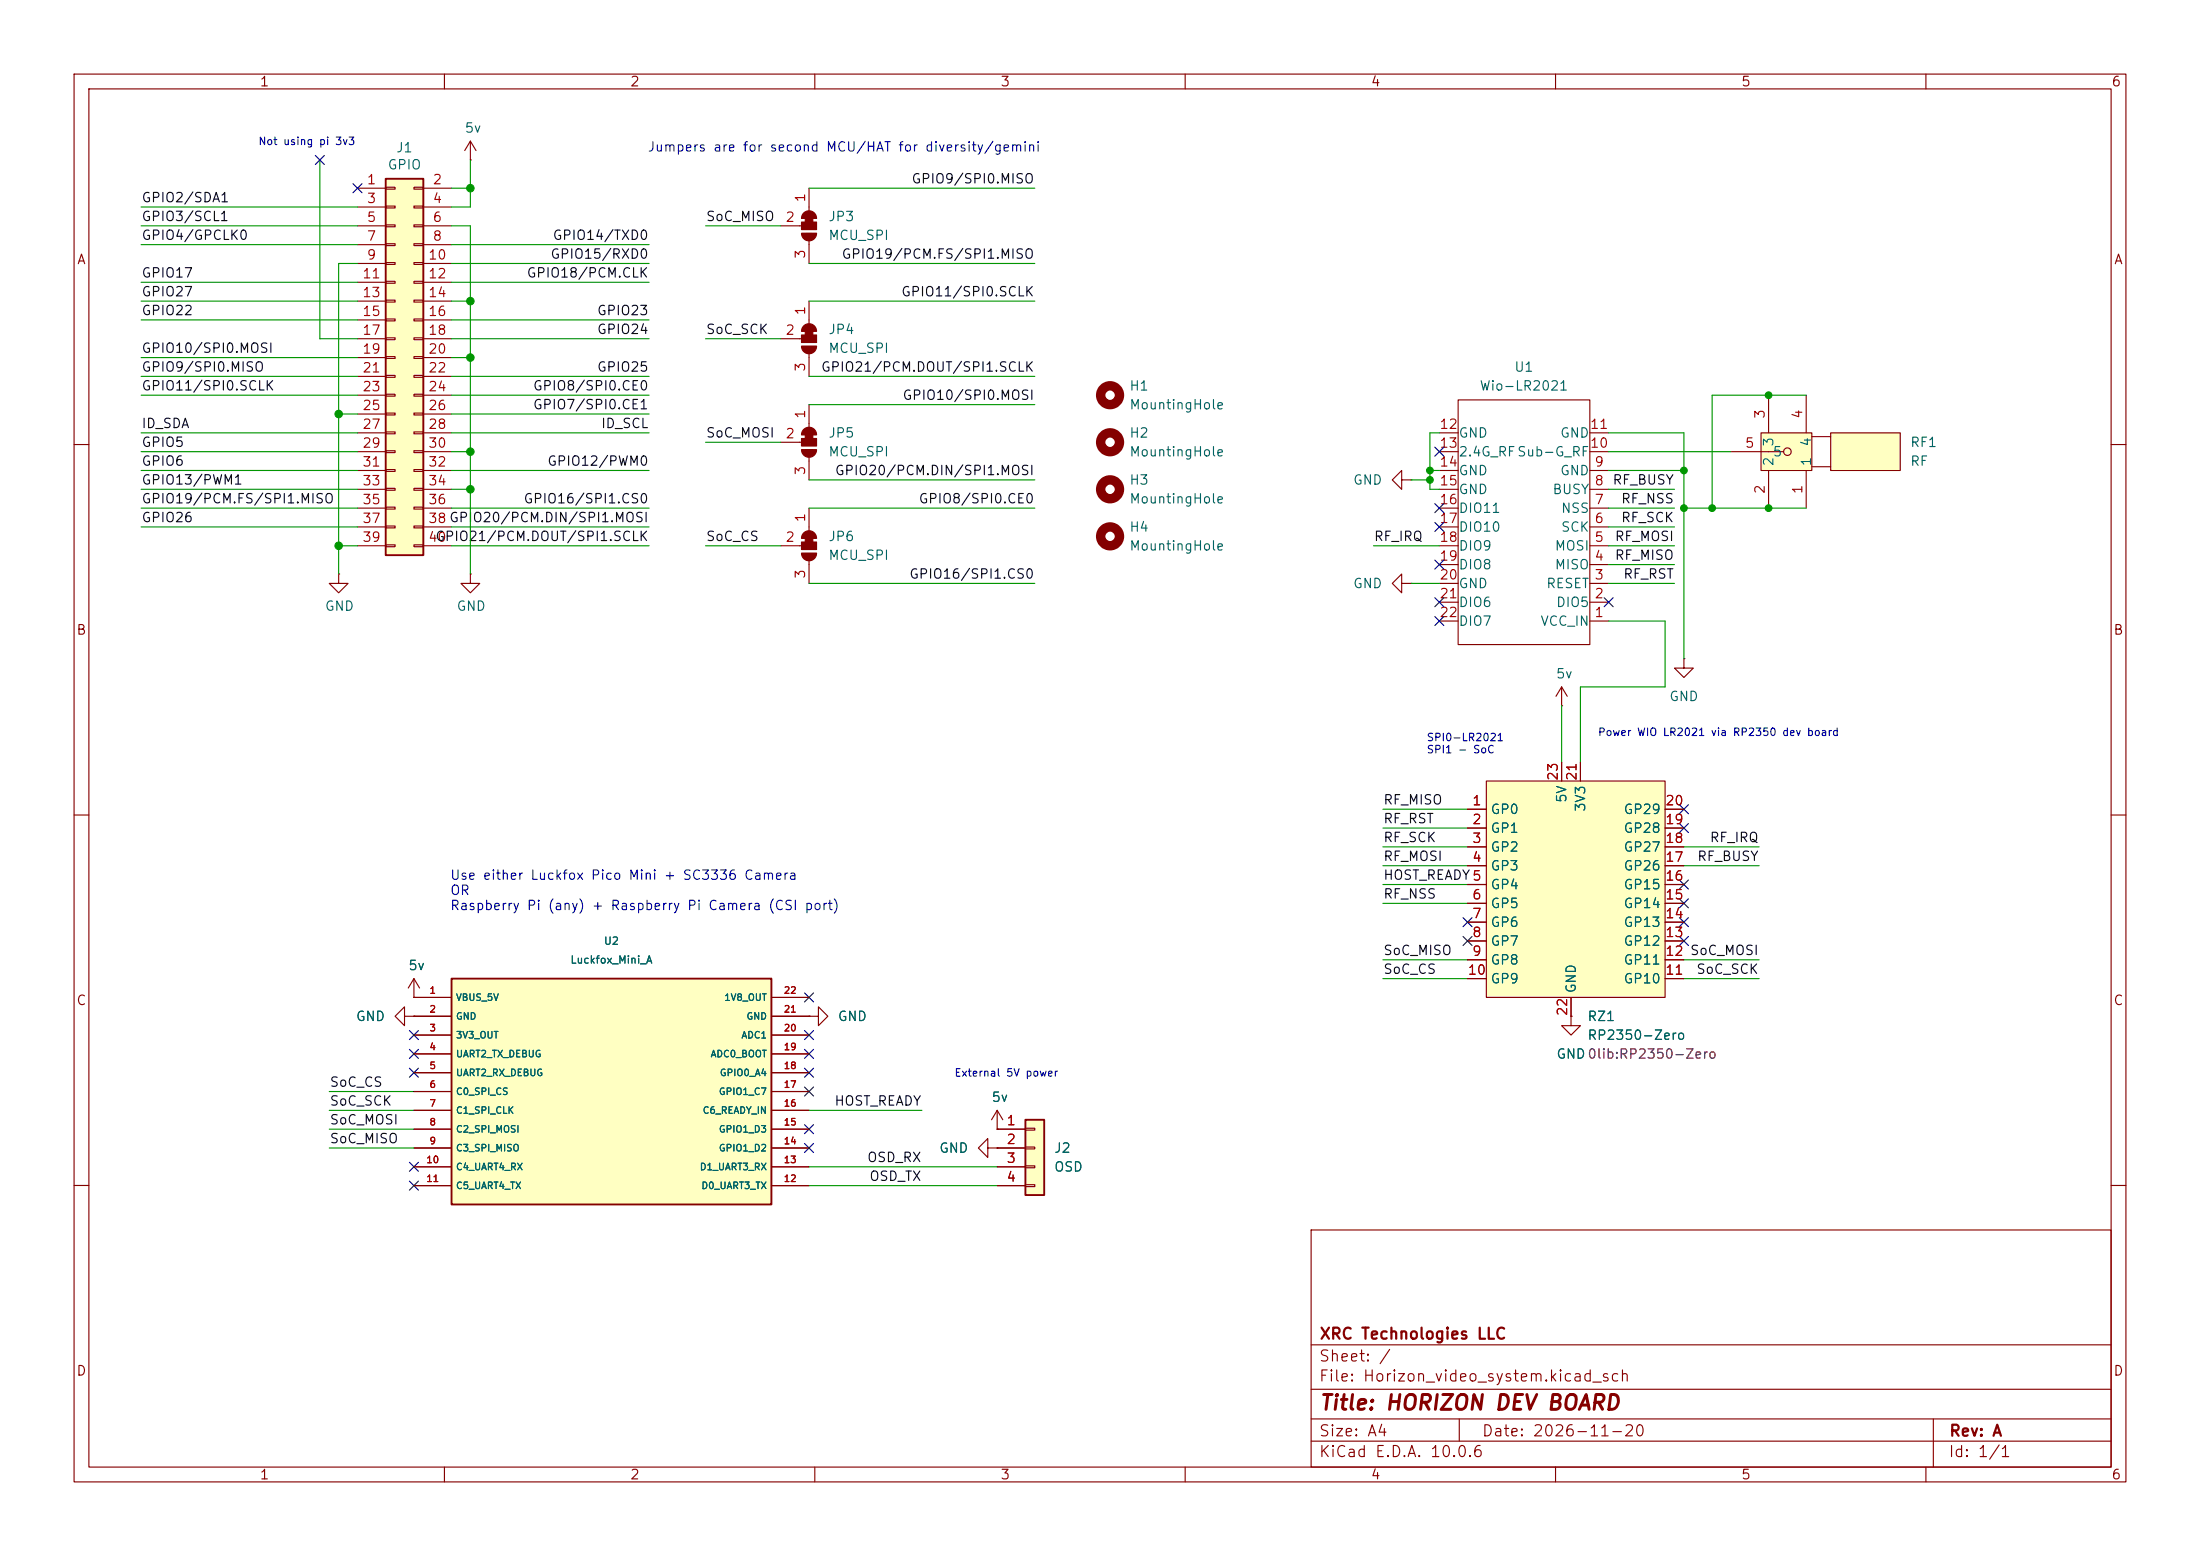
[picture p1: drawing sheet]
<svg xmlns="http://www.w3.org/2000/svg" width="297mm" height="210mm" viewBox="0 0 297 210" stroke-linecap="round" stroke-linejoin="round" font-family="sans-serif">
<g fill="none" stroke="#840000" stroke-width=".15">
<path d="M10 10h277v190h-277zM12 12h273v186h-273zM60 10v2M110 10v2M160 10v2M210 10v2M260 10v2M10 60h2M189.2 64.8v-1.3l-1.2 1.3 1.2 1.2v-1.2h1.3M189.2 78.7v-1.2l-1.2 1.2 1.2 1.3v-1.3h1.3M190.5 64.8h.1M190.5 78.7h.1"/>
<path d="M285 60h2M227.3 88.9v1.3h1.3l-1.3 1.2-1.2-1.2h1.2M227.3 88.9h.1M10 110h2M285 110h2M10 160h2M177 166h108v32h-108zM285 160h2M60 198v2M110 198v2M160 198v2M177 194.5h108"/>
<path d="M177 191.5h108M177 187.5h108M177 181.5h108M197 191.5v3M210 198v2M260 198v2M261 191.5v6.5"/>
</g>
<g fill="none" stroke="#840000" stroke-width="1.3">
<circle cx="149.9" cy="53.3" r="1.27"/>
<circle cx="149.9" cy="59.7" r="1.27"/>
<circle cx="149.9" cy="66" r="1.27"/>
</g>
<path d="M61 132.1h43.1v30.5h-43.1z" fill="#ffffc2"/>
<path d="M61 132.1h43.1v30.5h-43.1z" fill="none" stroke="#840000" stroke-width=".25"/>
<g fill="none" stroke="#840000" stroke-width=".15">
<path d="M105.4 30.5h2.8M108.2 29.5h2M108.2 31.5h2M109.2 25.4v3M109.2 32.5v3.1M105.4 59.7h2.8M105.4 45.7h2.8M108.2 58.7h2M108.2 44.7h2M108.2 46.7h2M109.2 40.6v3.1M109.2 47.8v3"/>
<path d="M109.2 54.6v3.1M194.3 58.4h2.5M196.8 54h17.8v33h-17.8zM214.6 58.4h2.6M45.7 77.5v1.2h1.3l-1.3 1.3-1.3-1.3h1.3M45.7 77.5h.1M108.2 60.7h2M109.2 61.7v3.1M194.3 78.7h2.5M194.3 76.2h2.5M194.3 73.7h2.5M194.3 71.1h2.5"/>
<path d="M194.3 68.6h2.5M194.3 66h2.5M194.3 63.5h2.5M194.3 61h2.5M214.6 78.7h2.6M214.6 76.2h2.6M214.6 73.7h2.6M214.6 71.1h2.6M214.6 68.6h2.6M214.6 66h2.6M214.6 63.5h2.6M214.6 61h2.6"/>
<path d="M194.3 83.8h2.5M194.3 81.3h2.5M210.8 95.3h.1M210.8 92.7l-.7 1.3M210.8 92.7l.8 1.3M210.8 92.7v2.6M214.6 83.8h2.6M214.6 81.3h2.6M55.9 134.6h.1M55.9 134.6h5.1M55.9 137.2h5.1M55.9 139.7h5.1"/>
<path d="M55.9 132.1l-.8 1.3M55.9 132.1l.7 1.3M55.9 132.1v2.5M104.1 134.6h5.1M104.1 137.2h5.1M104.1 139.7h5.1M55.9 142.2h5.1M55.9 144.8h5.1M55.9 147.3h5.1M55.9 149.9h5.1M55.9 152.4h5.1M55.9 154.9h5.1"/>
<path d="M55.9 157.5h5.1M104.1 142.2h5.1M104.1 144.8h5.1M104.1 147.3h5.1M104.1 149.9h5.1M104.1 152.4h5.1M104.1 154.9h5.1M104.1 157.5h5.1M55.9 160h5.1M104.1 160h5.1"/>
</g>
<g fill="#840000" stroke="#840000" stroke-width=".15">
<path d="M108.7 58.7h1v.5h-1z"/>
<path d="M108.5 58a1.02 1.02 0 0 1 1.1-.3 1.02 1.02 0 0 1 .6 1h-2l.1-.4z"/>
<path d="M108.2 59.2h2v1h-2z"/>
<path d="M108.2 60.7h2a1.02 1.02 0 0 1-1 1 1.02 1.02 0 0 1-1-1z"/>
<path d="M108.7 44.7h1v.5h-1z"/>
<path d="M108.5 44a1.02 1.02 0 0 1 1.1-.2 1.02 1.02 0 0 1 .6 .9h-2l.1-.4z"/>
<path d="M108.2 45.2h2v1h-2z"/>
<path d="M108.2 46.7h2a1.02 1.02 0 0 1-1 1 1.02 1.02 0 0 1-1-1z"/>
<path d="M108.7 29.5h1v.5h-1z"/>
<path d="M108.5 28.8a1.02 1.02 0 0 1 1.1-.3 1.02 1.02 0 0 1 .6 1h-2l.1-.5z"/>
<path d="M108.2 30h2v1h-2z"/>
<path d="M108.2 31.5h2a1.02 1.02 0 0 1-1 1 1.02 1.02 0 0 1-1-1z"/>
</g>
<path d="M138.4 151.1h2.6v10.2h-2.6z" fill="#ffffc2"/>
<path d="M138.4 151.1h2.6v10.2h-2.6z" fill="none" stroke="#840000" stroke-width=".25"/>
<g fill="none" stroke="#840000" stroke-width=".15">
<path d="M63.5 77.5v1.2h1.3l-1.3 1.3-1.3-1.3h1.3M63.5 77.5h.1M105.4 73.7h2.8M108.2 72.6h2M108.2 74.7h2M109.2 68.6v3M109.2 75.7v3M54.6 137.2v-1.3l-1.3 1.3 1.3 1.2v-1.2h1.3M55.9 137.2h.1M133.3 154.9v-1.2l-1.2 1.2 1.2 1.3v-1.3h1.3M134.6 152.4h.1M134.6 154.9h.1"/>
<path d="M134.6 152.4h3.8M134.6 154.9h3.8M134.6 157.5h3.8M134.6 149.9l-.7 1.2M134.6 149.9l.8 1.2M134.6 149.9v2.5M138.4 152.3h1.3v.2h-1.3zM138.4 154.8h1.3v.3h-1.3zM138.4 157.4h1.3v.2h-1.3zM138.4 159.9h1.3v.2h-1.3zM134.6 160h3.8"/>
</g>
<g fill="#840000" stroke="#840000" stroke-width=".15">
<path d="M108.7 72.6h1v.6h-1z"/>
<path d="M108.5 71.9a1.02 1.02 0 0 1 1.1-.2 1.02 1.02 0 0 1 .6 .9h-2l.1-.4z"/>
<path d="M108.2 73.2h2v1h-2z"/>
<path d="M108.2 74.7h2a1.02 1.02 0 0 1-1 1 1.02 1.02 0 0 1-1-1z"/>
</g>
<path d="M52.1 24.1h5v50.8h-5z" fill="#ffffc2"/>
<path d="M52.1 24.1h5v50.8h-5z" fill="none" stroke="#840000" stroke-width=".25"/>
<g fill="none" stroke="#840000" stroke-width=".15">
<path d="M48.3 25.4h3.8M48.3 27.9h3.8M48.3 30.5h3.8M48.3 33h3.8M48.3 35.6h3.8M48.3 38.1h3.8M52.1 25.3h1.2v.2h-1.2zM52.1 27.8h1.2v.3h-1.2zM52.1 30.4h1.2v.2h-1.2zM52.1 32.9h1.2v.2h-1.2zM52.1 35.4h1.2v.3h-1.2zM52.1 38h1.2v.2h-1.2z"/>
<path d="M55.9 25.3h1.2v.2h-1.2zM55.9 27.8h1.2v.3h-1.2zM55.9 30.4h1.2v.2h-1.2zM55.9 32.9h1.2v.2h-1.2zM55.9 35.4h1.2v.3h-1.2zM55.9 38h1.2v.2h-1.2zM57.1 25.4h3.9M57.1 27.9h3.9M57.1 30.5h3.9M57.1 33h3.9M57.1 35.6h3.9M57.1 38.1h3.9"/>
<path d="M48.3 40.6h3.8M48.3 43.2h3.8M48.3 45.7h3.8M48.3 48.3h3.8M48.3 50.8h3.8M48.3 53.3h3.8M48.3 55.9h3.8M48.3 58.4h3.8M52.1 40.5h1.2v.3h-1.2zM52.1 43.1h1.2v.2h-1.2zM52.1 45.6h1.2v.2h-1.2zM52.1 48.1h1.2v.3h-1.2z"/>
<path d="M52.1 50.7h1.2v.2h-1.2zM52.1 53.2h1.2v.3h-1.2zM52.1 55.8h1.2v.2h-1.2zM52.1 58.3h1.2v.2h-1.2zM55.9 40.5h1.2v.3h-1.2zM55.9 43.1h1.2v.2h-1.2zM55.9 45.6h1.2v.2h-1.2zM55.9 48.1h1.2v.3h-1.2zM55.9 50.7h1.2v.2h-1.2zM55.9 53.2h1.2v.3h-1.2zM55.9 55.8h1.2v.2h-1.2zM55.9 58.3h1.2v.2h-1.2z"/>
<path d="M57.1 40.6h3.9M57.1 43.2h3.9M57.1 45.7h3.9M57.1 48.3h3.9M57.1 50.8h3.9M57.1 53.3h3.9M57.1 55.9h3.9M57.1 58.4h3.9M48.3 61h3.8M48.3 63.5h3.8M48.3 66h3.8M48.3 68.6h3.8"/>
<path d="M48.3 71.1h3.8M48.3 73.7h3.8M52.1 60.8h1.2v.3h-1.2zM52.1 63.4h1.2v.2h-1.2zM52.1 65.9h1.2v.3h-1.2zM52.1 68.5h1.2v.2h-1.2zM52.1 71h1.2v.2h-1.2zM52.1 73.5h1.2v.3h-1.2zM55.9 60.8h1.2v.3h-1.2zM55.9 63.4h1.2v.2h-1.2zM55.9 65.9h1.2v.3h-1.2zM55.9 68.5h1.2v.2h-1.2z"/>
<path d="M55.9 71h1.2v.2h-1.2zM55.9 73.5h1.2v.3h-1.2zM57.1 61h3.9M57.1 63.5h3.9M57.1 66h3.9M57.1 68.6h3.9M57.1 71.1h3.9M57.1 73.7h3.9M212.1 137.2v1.2h1.3l-1.3 1.3-1.3-1.3h1.3M212.1 137.2h.1"/>
</g>
<g fill="#ffffc2">
<path d="M247.1 58.4h9.4v5.1h-9.4z"/>
<path d="M237.7 58.4h6.9v5.1h-6.9z"/>
</g>
<g fill="none" stroke="#840000" stroke-width=".15">
<path d="M237.7 58.4h6.9v5.1h-6.9zM238.8 53.3v5.1M243.8 53.3v5.1M244.6 58.9h2.5M247.1 58.4h9.4v5.1h-9.4zM233.7 61h7.1M238.8 63.5v5.1M243.8 63.5v5.1M244.6 63h2.5"/>
<circle cx="241.3" cy="61" r=".51"/>
</g>
<path d="M200.7 105.4h24.1v29.2h-24.1z" fill="#ffffc2"/>
<g fill="none" stroke="#840000" stroke-width=".15">
<path d="M63.5 19.1l-.8 1.2M63.5 19.1l.8 1.2M63.5 19.1v2.5M63.5 21.6h.1M198.1 109.2h2.6M198.1 111.8h2.6M198.1 114.3h2.6M198.1 116.8h2.6M198.1 119.4h2.6M200.7 105.4h24.1v29.2h-24.1zM210.8 102.9v2.5M213.4 102.9v2.5"/>
<path d="M224.8 109.2h2.5M224.8 111.8h2.5M224.8 114.3h2.5M224.8 116.8h2.5M224.8 119.4h2.5M55.9 137.2h.1M55.9 134.6h.1M55.9 134.6h5.1M55.9 137.2h5.1M55.9 139.7h5.1M104.1 134.6h5.1M104.1 137.2h5.1"/>
<path d="M104.1 139.7h5.1M109.2 137.2h1.3v-1.3l1.3 1.3-1.3 1.2v-1.2M109.2 137.2h.1M198.1 121.9h2.6M198.1 124.5h2.6M198.1 127h2.6M198.1 129.5h2.6M198.1 132.1h2.6M212.1 137.2h.1M212.1 134.6v2.6M224.8 121.9h2.5M224.8 124.5h2.5"/>
<path d="M224.8 127h2.5M224.8 129.5h2.5M224.8 132.1h2.5M55.9 152.4h5.1M55.9 154.9h5.1M55.9 157.5h5.1M55.9 142.2h5.1M55.9 144.8h5.1M55.9 147.3h5.1M55.9 149.9h5.1M104.1 152.4h5.1M104.1 154.9h5.1"/>
<path d="M104.1 157.5h5.1M104.1 142.2h5.1M104.1 144.8h5.1M104.1 147.3h5.1M104.1 149.9h5.1M134.6 154.9h.1M134.6 152.4h.1M134.6 152.4h3.8M134.6 154.9h3.8M134.6 157.5h3.8M55.9 160h5.1M104.1 160h5.1"/>
<path d="M134.6 160h3.8"/>
</g>
<circle cx="149.9" cy="72.4" r="1.27" fill="none" stroke="#840000" stroke-width="1.3"/>
<g fill="none" stroke="#009600" stroke-width=".15">
<path d="M19 38.1h29.3M19 33h29.3M19 30.5h29.3M19 27.9h29.3M43.2 21.6v24.1h5.1M48.3 35.6h-2.6v41.9M61 35.6h26.6M61 25.4h2.5M61 30.5h2.5v47M61 38.1h26.6M61 33h26.6M63.5 21.6v6.3h-2.5"/>
<path d="M95.2 30.5h10.2M109.2 35.6h30.5M109.2 25.4h30.5M19 58.4h29.3M19 53.3h29.3M19 50.8h29.3M19 43.2h29.3M19 48.3h29.3M19 40.6h29.3M45.7 55.9h2.6M61 58.4h26.6M61 53.3h26.6"/>
<path d="M61 55.9h26.6M61 50.8h26.6M61 43.2h26.6M61 45.7h26.6M61 48.3h2.5M61 40.6h2.5M95.2 59.7h10.2M95.2 45.7h10.2M109.2 50.8h30.5M109.2 54.6h30.5M109.2 40.6h30.5M194.3 58.4h-1.3v7.6h1.3"/>
<path d="M217.2 58.4h10.1v30.5M243.8 53.3h-12.7v15.3M19 66h29.3M19 68.6h29.3M19 63.5h29.3M19 71.1h29.3M19 61h29.3M45.7 73.7h2.6M61 66h2.5M61 68.6h26.6M61 63.5h26.6M61 73.7h26.6"/>
<path d="M61 71.1h26.6M61 61h2.5M95.2 73.7h10.2M109.2 78.7h30.5M109.2 68.6h30.5M109.2 64.8h30.5M185.4 73.7h8.9M190.5 78.7h3.8M190.5 64.8h2.5M193 63.5h1.3M217.2 78.7h8.9M217.2 66h8.9"/>
<path d="M217.2 68.6h8.9M217.2 63.5h10.1M217.2 76.2h8.9M217.2 73.7h8.9M217.2 71.1h8.9M217.2 61h16.5M227.3 68.6h16.5M210.8 95.3v7.6M217.2 83.8h7.6v8.9h-11.4v10.2M186.7 111.8h11.4M186.7 114.3h11.4M186.7 109.2h11.4"/>
<path d="M186.7 116.8h11.4M186.7 119.4h11.4M227.3 114.3h10.2M227.3 116.8h10.2M186.7 132.1h11.4M186.7 129.5h11.4M186.7 121.9h11.4M227.3 132.1h10.2M227.3 129.5h10.2M44.4 149.9h11.5M44.4 147.3h11.5M44.4 152.4h11.5"/>
<path d="M44.4 154.9h11.5M109.2 149.9h15.3M109.2 157.5h25.4M109.2 160h25.4"/>
</g>
<g fill="none" stroke="#000084" stroke-width=".15">
<path d="M42.6 21l1.2 1.2M43.8 21l-1.2 1.2M47.7 24.8l1.2 1.2M48.9 24.8l-1.2 1.2M193.7 60.4l1.2 1.2M193.7 68l1.2 1.2M193.7 75.6l1.2 1.2M193.7 70.5l1.2 1.2M194.9 60.4l-1.2 1.2M194.9 68l-1.2 1.2M194.9 75.6l-1.2 1.2M194.9 70.5l-1.2 1.2"/>
<path d="M193.7 80.7l1.2 1.2M193.7 83.2l1.2 1.2M194.9 80.7l-1.2 1.2M194.9 83.2l-1.2 1.2M216.6 80.7l1.2 1.2M217.8 80.7l-1.2 1.2M226.7 118.8l1.2 1.2M226.7 111.2l1.2 1.2M226.7 108.6l1.2 1.2M227.9 118.8l-1.2 1.2M227.9 111.2l-1.2 1.2M227.9 108.6l-1.2 1.2"/>
<path d="M55.3 139.1l1.2 1.2M56.5 139.1l-1.2 1.2M108.6 134l1.2 1.2M108.6 139.1l1.2 1.2M109.8 134l-1.2 1.2M109.8 139.1l-1.2 1.2M197.5 123.9l1.2 1.2M197.5 126.4l1.2 1.2M198.7 123.9l-1.2 1.2M198.7 126.4l-1.2 1.2M226.7 126.4l1.2 1.2M226.7 121.3l1.2 1.2"/>
<path d="M226.7 123.9l1.2 1.2M227.9 126.4l-1.2 1.2M227.9 121.3l-1.2 1.2M227.9 123.9l-1.2 1.2M55.3 156.9l1.2 1.2M55.3 144.2l1.2 1.2M55.3 141.6l1.2 1.2M55.3 159.4l1.2 1.2M56.5 156.9l-1.2 1.2M56.5 144.2l-1.2 1.2M56.5 141.6l-1.2 1.2M56.5 159.4l-1.2 1.2"/>
<path d="M108.6 141.6l1.2 1.2M108.6 151.8l1.2 1.2M108.6 154.3l1.2 1.2M108.6 146.7l1.2 1.2M108.6 144.2l1.2 1.2M109.8 141.6l-1.2 1.2M109.8 151.8l-1.2 1.2M109.8 154.3l-1.2 1.2M109.8 146.7l-1.2 1.2M109.8 144.2l-1.2 1.2"/>
</g>
<g fill="#009600" stroke="#009600" stroke-width=".14">
<circle cx="227.3" cy="68.6" r=".46"/>
<circle cx="193" cy="63.5" r=".46"/>
<circle cx="238.8" cy="53.3" r=".46"/>
<circle cx="227.3" cy="63.5" r=".46"/>
<circle cx="193" cy="64.8" r=".46"/>
<circle cx="238.8" cy="68.6" r=".46"/>
<circle cx="231.1" cy="68.6" r=".46"/>
<circle cx="63.5" cy="25.4" r=".51"/>
<circle cx="45.7" cy="55.9" r=".51"/>
<circle cx="63.5" cy="48.3" r=".51"/>
<circle cx="45.7" cy="73.7" r=".51"/>
<circle cx="63.5" cy="66" r=".51"/>
<circle cx="63.5" cy="61" r=".51"/>
<circle cx="63.5" cy="40.6" r=".51"/>
</g>
<text font-size="2" fill="#840000" x="178" y="190.8">Title: HORIZON DEV BOARD</text>
<g font-size="1.5" fill="#840000">
<text x="178" y="184.1">Sheet: /</text>
<text x="178" y="181.1">XRC Technologies LLC</text>
<text x="178" y="186.8">File: Horizon_video_system.kicad_sch</text>
<text x="178" y="197">KiCad E.D.A. 10.0.6</text>
<text x="178" y="194.2">Size: A4</text>
<text x="200" y="194.2">Date: 2026-11-20</text>
<text x="263" y="197">Id: 1/1</text>
<text x="263" y="194.2">Rev: A</text>
</g>
<g font-size="1.3" fill="#840000">
<text x="35" y="12">1</text>
<text x="85" y="12">2</text>
<text x="135" y="12">3</text>
<text x="185" y="12">4</text>
<text x="235" y="12">5</text>
<text x="285" y="12">6</text>
<text x="10.3" y="36">A</text>
<text x="285.3" y="36">A</text>
<text x="10.2" y="86">B</text>
<text x="285.2" y="86">B</text>
<text x="10.2" y="136">C</text>
<text x="285.2" y="136">C</text>
<text x="10.2" y="186">D</text>
<text x="285.2" y="186">D</text>
<text x="35" y="200">1</text>
<text x="85" y="200">2</text>
<text x="135" y="200">3</text>
<text x="185" y="200">4</text>
<text x="235" y="200">5</text>
<text x="285" y="200">6</text>
</g>
<g font-size="1.3" fill="#006464">
<text x="52.2" y="23.2">GPIO</text>
<text x="53.4" y="20.9">J1</text>
<text x="62.7" y="18.2">5v</text>
<text x="111.7" y="30.2">JP3</text>
<text x="111.7" y="32.7">MCU_SPI</text>
<text x="111.7" y="45.4">JP4</text>
<text x="111.7" y="48">MCU_SPI</text>
<text x="152.4" y="53">H1</text>
<text x="199.7" y="53">Wio-LR2021</text>
<text x="204.3" y="50.5">U1</text>
<text x="111.7" y="59.4">JP5</text>
<text x="152.4" y="59.4">H2</text>
<text x="152.4" y="55.6">MountingHole</text>
<text x="196.8" y="59.4">GND</text>
<text x="210.5" y="59.4">GND</text>
<text x="111.7" y="61.9">MCU_SPI</text>
<text x="152.4" y="61.9">MountingHole</text>
<text x="152.4" y="65.7">H3</text>
<text x="182.6" y="65.7">GND</text>
<text x="196.8" y="61.9">2.4G_RFSub-G_RF</text>
<text x="196.8" y="64.5">GND</text>
<text x="210.5" y="64.5">GND</text>
<text x="239.2" y="61.9">5</text>
<text x="239.7" y="63" transform="rotate(-90 239.7 63)">2</text>
<text x="239.7" y="60.4" transform="rotate(-90 239.7 60.4)">3</text>
<text x="244.8" y="63" transform="rotate(-90 244.8 63)">1</text>
<text x="244.8" y="60.4" transform="rotate(-90 244.8 60.4)">4</text>
<text x="257.8" y="60.7">RF1</text>
<text x="257.8" y="63.2">RF</text>
<text x="152.4" y="68.3">MountingHole</text>
<text x="196.8" y="67">GND</text>
<text x="196.8" y="69.5">DIO11</text>
<text x="209.5" y="67">BUSY</text>
<text x="210.7" y="69.5">NSS</text>
<text x="111.7" y="73.4">JP6</text>
<text x="111.7" y="75.9">MCU_SPI</text>
<text x="152.4" y="72.1">H4</text>
<text x="152.4" y="74.6">MountingHole</text>
<text x="196.8" y="72.1">DIO10</text>
<text x="196.8" y="74.6">DIO9</text>
<text x="196.8" y="77.2">DIO8</text>
<text x="209.8" y="77.2">MISO</text>
<text x="209.8" y="74.6">MOSI</text>
<text x="210.7" y="72.1">SCK</text>
<text x="43.8" y="82.8">GND</text>
<text x="61.6" y="82.8">GND</text>
<text x="182.6" y="79.7">GND</text>
<text x="196.8" y="79.7">GND</text>
<text x="196.8" y="82.2">DIO6</text>
<text x="208.7" y="79.7">RESET</text>
<text x="210" y="82.2">DIO5</text>
<text x="196.8" y="84.8">DIO7</text>
<text x="207.9" y="84.8">VCC_IN</text>
<text x="210" y="91.9">5v</text>
<text x="225.3" y="94.9">GND</text>
<text x="201.1" y="110.2">GP0</text>
<text x="201.1" y="112.7">GP1</text>
<text x="211.8" y="108.4" transform="rotate(-90 211.8 108.4)">5V</text>
<text x="214.3" y="109.7" transform="rotate(-90 214.3 109.7)">3V3</text>
<text x="219.1" y="112.7">GP28</text>
<text x="219.1" y="110.2">GP29</text>
<text x="201.1" y="115.3">GP2</text>
<text x="201.1" y="117.8">GP3</text>
<text x="219.1" y="117.8">GP26</text>
<text x="219.1" y="115.3">GP27</text>
<text x="201.1" y="120.3">GP4</text>
<text x="201.1" y="122.9">GP5</text>
<text x="201.1" y="125.4">GP6</text>
<text x="219.1" y="125.4">GP13</text>
<text x="219.1" y="122.9">GP14</text>
<text x="219.1" y="120.3">GP15</text>
<text x="55" y="131.3">5v</text>
<text x="201.1" y="128">GP7</text>
<text x="201.1" y="130.5">GP8</text>
<text x="219.1" y="130.5">GP11</text>
<text x="219.1" y="128">GP12</text>
<text x="201.1" y="133">GP9</text>
<text x="213.1" y="134.1" transform="rotate(-90 213.1 134.1)">GND</text>
<text x="219.1" y="133">GP10</text>
<text x="48" y="138.1">GND</text>
<text x="113" y="138.1">GND</text>
<text x="210" y="143.2">GND0lib:RP2350-Zero</text>
<text x="214.2" y="138.1">RZ1</text>
<text x="214.2" y="140.7">RP2350-Zero</text>
<text x="133.8" y="149">5v</text>
<text x="126.7" y="155.9">GND</text>
<text x="142.2" y="155.9">J2</text>
<text x="142.2" y="158.4">OSD</text>
</g>
<g font-size="1.3" fill="#0000c2">
<text x="87.3" y="20.8">Jumpers are for second MCU/HAT for diversity/gemini</text>
<text x="60.7" y="119.1">Use either Luckfox Pico Mini + SC3336 Camera</text>
<text x="60.7" y="121.1">OR</text>
<text x="60.7" y="123.2">Raspberry Pi (any) + Raspberry Pi Camera (CSI port)</text>
</g>
<g font-size="1.3" fill="#0f0f0f">
<text x="19" y="27.6">GPIO2/SDA1</text>
<text x="123" y="25.1">GPIO9/SPI0.MISO</text>
<text x="19" y="32.7">GPIO4/GPCLK0</text>
<text x="19" y="30.2">GPIO3/SCL1</text>
<text x="74.2" y="35.2">GPIO15/RXD0</text>
<text x="74.5" y="32.7">GPIO14/TXD0</text>
<text x="95.2" y="30.2">SoC_MISO</text>
<text x="113.5" y="35.2">GPIO19/PCM.FS/SPI1.MISO</text>
<text x="19" y="40.3">GPIO27</text>
<text x="19" y="37.8">GPIO17</text>
<text x="71" y="37.8">GPIO18/PCM.CLK</text>
<text x="121.6" y="40.3">GPIO11/SPI0.SCLK</text>
<text x="19" y="47.9">GPIO10/SPI0.MOSI</text>
<text x="19" y="42.9">GPIO22</text>
<text x="80.5" y="42.9">GPIO23</text>
<text x="80.5" y="45.4">GPIO24</text>
<text x="95.2" y="45.4">SoC_SCK</text>
<text x="19" y="50.5">GPIO9/SPI0.MISO</text>
<text x="19" y="53">GPIO11/SPI0.SCLK</text>
<text x="71.9" y="53">GPIO8/SPI0.CE0</text>
<text x="80.5" y="50.5">GPIO25</text>
<text x="110.7" y="50.5">GPIO21/PCM.DOUT/SPI1.SCLK</text>
<text x="19" y="58.1">ID_SDA</text>
<text x="71.9" y="55.6">GPIO7/SPI0.CE1</text>
<text x="81.1" y="58.1">ID_SCL</text>
<text x="95.2" y="59.4">SoC_MOSI</text>
<text x="121.8" y="54.3">GPIO10/SPI0.MOSI</text>
<text x="19" y="63.2">GPIO6</text>
<text x="19" y="65.7">GPIO13/PWM1</text>
<text x="19" y="60.6">GPIO5</text>
<text x="73.8" y="63.2">GPIO12/PWM0</text>
<text x="112.6" y="64.5">GPIO20/PCM.DIN/SPI1.MOSI</text>
<text x="217.6" y="65.7">RF_BUSY</text>
<text x="19" y="68.3">GPIO19/PCM.FS/SPI1.MISO</text>
<text x="19" y="70.8">GPIO26</text>
<text x="70.6" y="68.3">GPIO16/SPI1.CS0</text>
<text x="123.9" y="68.3">GPIO8/SPI0.CE0</text>
<text x="218.8" y="68.3">RF_NSS</text>
<text x="218.8" y="70.8">RF_SCK</text>
<text x="58.7" y="73.3">GPIO21/PCM.DOUT/SPI1.SCLK</text>
<text x="95.2" y="73.3">SoC_CS</text>
<text x="185.4" y="73.3">RF_IRQ</text>
<text x="217.9" y="73.3">RF_MOSI</text>
<text x="217.9" y="75.9">RF_MISO</text>
<text x="122.7" y="78.4">GPIO16/SPI1.CS0</text>
<text x="219.1" y="78.4">RF_RST</text>
<text x="186.7" y="108.9">RF_MISO</text>
<text x="186.7" y="111.4">RF_RST</text>
<text x="186.7" y="114">RF_SCK</text>
<text x="230.7" y="114">RF_IRQ</text>
<text x="186.7" y="116.5">RF_MOSI</text>
<text x="186.7" y="119.1">HOST_READY5</text>
<text x="229" y="116.5">RF_BUSY</text>
<text x="186.7" y="121.6">RF_NSS</text>
<text x="186.7" y="131.8">SoC_CS</text>
<text x="186.7" y="129.2">SoC_MISO</text>
<text x="228.9" y="131.8">SoC_SCK</text>
<text x="44.4" y="147">SoC_CS</text>
<text x="44.4" y="149.5">SoC_SCK</text>
<text x="112.6" y="149.5">HOST_READY</text>
<text x="44.4" y="154.6">SoC_MISO</text>
<text x="44.4" y="152.1">SoC_MOSI</text>
<text x="117" y="157.2">OSD_RX</text>
<text x="117.3" y="159.7">OSD_TX</text>
</g>
<g font-size="1.3" fill="#a90000">
<text x="49.4" y="25.2">1</text>
<text x="49.4" y="27.7">3</text>
<text x="58.3" y="25.2">2</text>
<text x="58.3" y="27.7">4</text>
<text x="109" y="27.4" transform="rotate(-90 109 27.4)">1</text>
<text x="49.4" y="30.3">5</text>
<text x="49.4" y="32.8">7</text>
<text x="49.4" y="35.3">9</text>
<text x="57.7" y="35.3">10</text>
<text x="58.3" y="30.3">6</text>
<text x="58.3" y="32.8">8</text>
<text x="105.9" y="30.3">2</text>
<text x="109" y="35" transform="rotate(-90 109 35)">3</text>
<text x="48.8" y="37.9">11</text>
<text x="48.8" y="40.4">13</text>
<text x="57.7" y="37.9">12</text>
<text x="57.7" y="40.4">14</text>
<text x="48.8" y="43">15</text>
<text x="48.8" y="45.5">17</text>
<text x="57.7" y="43">16</text>
<text x="57.7" y="45.5">18</text>
<text x="105.9" y="45.5">2</text>
<text x="109" y="42.6" transform="rotate(-90 109 42.6)">1</text>
<text x="48.8" y="48">19</text>
<text x="48.8" y="50.6">21</text>
<text x="48.8" y="53.1">23</text>
<text x="57.7" y="48">20</text>
<text x="57.7" y="50.6">22</text>
<text x="57.7" y="53.1">24</text>
<text x="109" y="50.3" transform="rotate(-90 109 50.3)">3</text>
<text x="48.8" y="55.7">25</text>
<text x="48.8" y="58.2">27</text>
<text x="57.7" y="55.7">26</text>
<text x="57.7" y="58.2">28</text>
<text x="105.9" y="59.5">2</text>
<text x="109" y="56.6" transform="rotate(-90 109 56.6)">1</text>
<text x="194.2" y="58.2">12</text>
<text x="214.6" y="58.2">11</text>
<text x="238.5" y="56.6" transform="rotate(-90 238.5 56.6)">3</text>
<text x="243.6" y="56.6" transform="rotate(-90 243.6 56.6)">4</text>
<text x="48.8" y="60.7">29</text>
<text x="48.8" y="63.3">31</text>
<text x="48.8" y="65.8">33</text>
<text x="57.7" y="60.7">30</text>
<text x="57.7" y="63.3">32</text>
<text x="57.7" y="65.8">34</text>
<text x="109" y="64.2" transform="rotate(-90 109 64.2)">3</text>
<text x="194.2" y="60.7">13</text>
<text x="194.2" y="63.3">14</text>
<text x="194.2" y="65.8">15</text>
<text x="214.6" y="60.7">10</text>
<text x="215.2" y="65.8">8</text>
<text x="215.2" y="63.3">9</text>
<text x="235.5" y="60.7">5</text>
<text x="48.8" y="68.4">35</text>
<text x="48.8" y="70.9">37</text>
<text x="57.7" y="68.4">36</text>
<text x="57.7" y="70.9">38GPIO20/PCM.DIN/SPI1.MOSI</text>
<text x="109" y="70.6" transform="rotate(-90 109 70.6)">1</text>
<text x="194.2" y="68.4">16</text>
<text x="194.2" y="70.9">17</text>
<text x="215.2" y="70.9">6</text>
<text x="215.2" y="68.4">7</text>
<text x="238.5" y="66.8" transform="rotate(-90 238.5 66.8)">2</text>
<text x="243.6" y="66.8" transform="rotate(-90 243.6 66.8)">1</text>
<text x="48.8" y="73.4">39</text>
<text x="57.7" y="73.4">40</text>
<text x="105.9" y="73.4">2</text>
<text x="194.2" y="73.4">18</text>
<text x="194.2" y="76">19</text>
<text x="215.2" y="76">4</text>
<text x="215.2" y="73.4">5</text>
<text x="109" y="78.2" transform="rotate(-90 109 78.2)">3</text>
<text x="194.2" y="78.5">20</text>
<text x="194.2" y="81.1">21</text>
<text x="194.2" y="83.6">22</text>
<text x="215.2" y="83.6">1</text>
<text x="215.2" y="81.1">2</text>
<text x="215.2" y="78.5">3</text>
<text x="210.6" y="105.5" transform="rotate(-90 210.6 105.5)">23</text>
<text x="213.1" y="105.5" transform="rotate(-90 213.1 105.5)">21</text>
<text x="198.7" y="109">1</text>
<text x="198.7" y="111.5">2</text>
<text x="224.7" y="111.5">19</text>
<text x="224.7" y="109">20</text>
<text x="198.7" y="114.1">3</text>
<text x="198.7" y="116.6">4</text>
<text x="198.7" y="119.2">5</text>
<text x="224.7" y="119.2">16</text>
<text x="224.7" y="116.6">17</text>
<text x="224.7" y="114.1">18</text>
<text x="198.7" y="121.7">6</text>
<text x="198.7" y="124.2">7</text>
<text x="224.7" y="124.2">14</text>
<text x="224.7" y="121.7">15</text>
<text x="198.1" y="131.9">10</text>
<text x="198.7" y="126.8">8</text>
<text x="198.7" y="129.3">9</text>
<text x="224.7" y="131.9">11</text>
<text x="224.7" y="129.3">12 SoC_MOSI</text>
<text x="224.7" y="126.8">13</text>
<text x="224.7" y="129.3">12</text>
<text x="211.9" y="137.2" transform="rotate(-90 211.9 137.2)">22</text>
<text x="135.8" y="152.2">1</text>
<text x="135.8" y="154.7">2</text>
<text x="135.8" y="157.3">3</text>
<text x="135.8" y="159.8">4</text>
</g>
<g font-size="1" fill="#0000c2">
<text x="34.8" y="19.8">Not using pi 3v3</text>
<text x="192.5" y="100.3">SPI0-LR2021</text>
<text x="192.5" y="101.9">SPI1 - SoC</text>
<text x="215.6" y="99.6">Power WIO LR2021 via RP2350 dev board</text>
<text x="128.8" y="145.6">External 5V power</text>
</g>
<g font-size="1" fill="#006464">
<text x="76.9" y="130.3">Luckfox_Mini_A</text>
<text x="81.5" y="127.8">U2</text>
</g>
<g font-size=".9" fill="#a90000">
<text x="57.9" y="134.3">1</text>
<text x="57.9" y="136.9">2</text>
<text x="105.7" y="136.9">21</text>
<text x="105.7" y="134.3">22</text>
<text x="57.9" y="139.4">3</text>
<text x="57.9" y="142">4</text>
<text x="105.7" y="142">19</text>
<text x="105.7" y="139.4">20</text>
<text x="57.9" y="144.5">5</text>
<text x="57.9" y="147">6</text>
<text x="57.9" y="149.6">7</text>
<text x="105.7" y="149.6">16</text>
<text x="105.7" y="147">17</text>
<text x="105.7" y="144.5">18</text>
<text x="57.9" y="152.1">8</text>
<text x="57.9" y="154.7">9</text>
<text x="105.7" y="154.7">14</text>
<text x="105.7" y="152.1">15</text>
<text x="57.5" y="157.2">10</text>
<text x="57.5" y="159.7">11</text>
<text x="105.7" y="159.7">12</text>
<text x="105.7" y="157.2">13</text>
</g>
<g font-size=".9" fill="#006464">
<text x="61.5" y="135.3">VBUS_5V</text>
<text x="61.5" y="137.8">GND</text>
<text x="97.7" y="135.3">1V8_OUT</text>
<text x="100.7" y="137.8">GND</text>
<text x="61.5" y="140.4">3V3_OUT</text>
<text x="61.5" y="142.9">UART2_TX_DEBUG</text>
<text x="95.9" y="142.9">ADC0_BOOT</text>
<text x="100" y="140.4">ADC1</text>
<text x="61.5" y="145.5">UART2_RX_DEBUG</text>
<text x="61.5" y="148">C0_SPI_CS</text>
<text x="97" y="148">GPIO1_C7</text>
<text x="97.1" y="145.5">GPIO0_A4</text>
<text x="61.5" y="150.5">C1_SPI_CLK</text>
<text x="61.5" y="153.1">C2_SPI_MOSI</text>
<text x="61.5" y="155.6">C3_SPI_MISO</text>
<text x="94.8" y="150.5">C6_READY_IN</text>
<text x="97" y="155.6">GPIO1_D2</text>
<text x="97" y="153.1">GPIO1_D3</text>
<text x="61.5" y="158.2">C4_UART4_RX</text>
<text x="61.5" y="160.7">C5_UART4_TX</text>
<text x="94.4" y="158.2">D1_UART3_RX</text>
<text x="94.6" y="160.7">D0_UART3_TX</text>
</g>
</svg>
